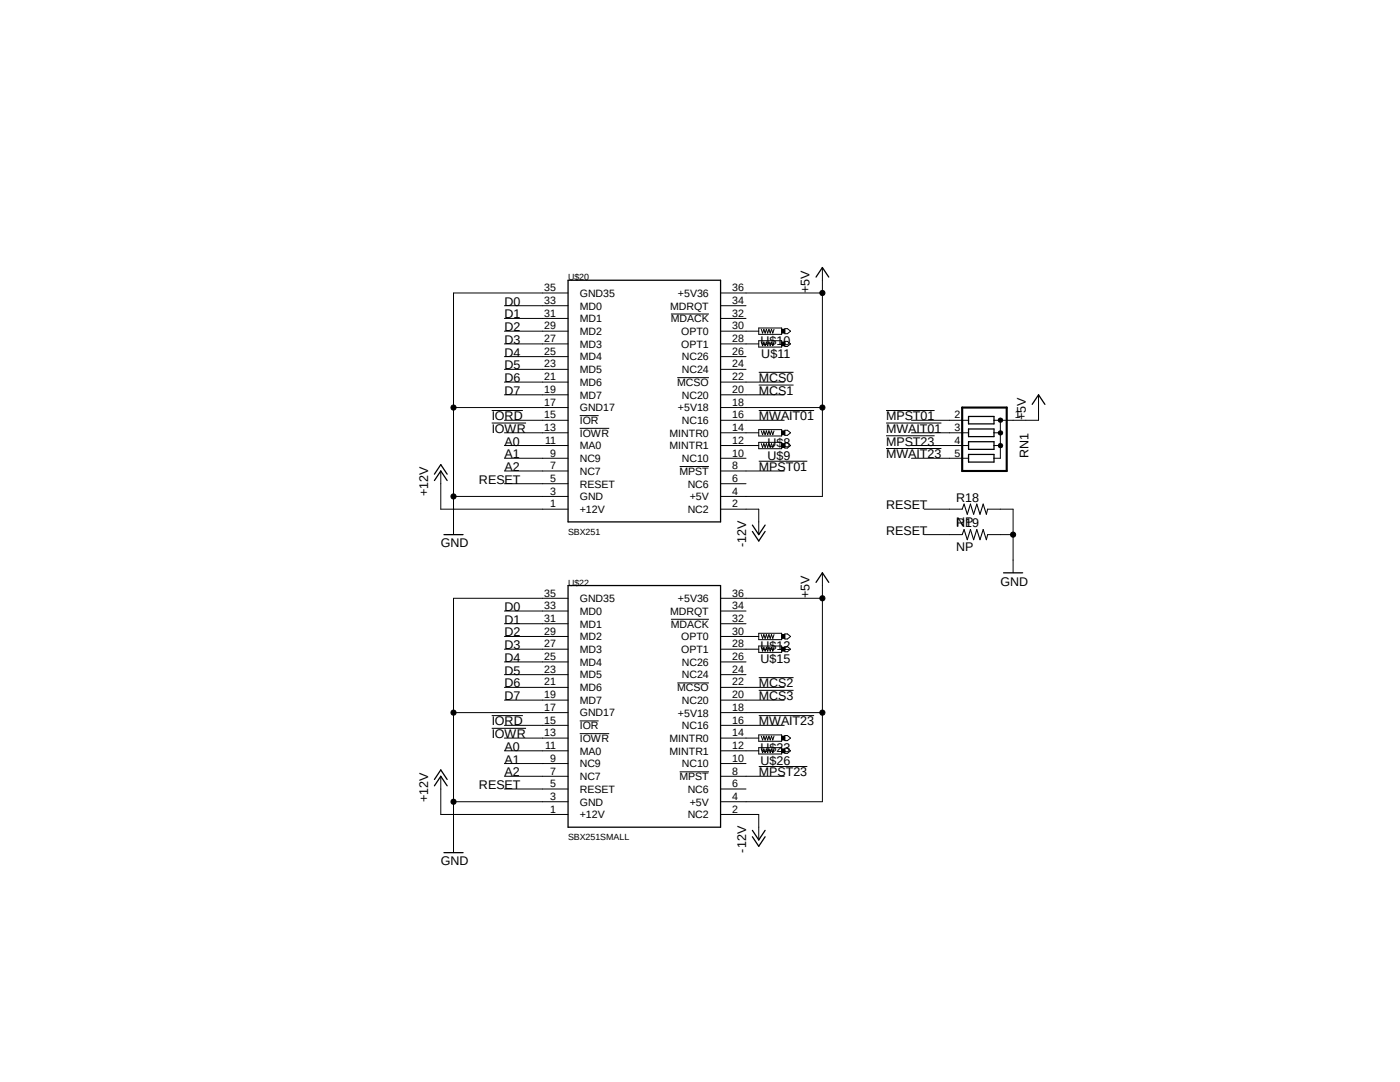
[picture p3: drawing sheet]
<svg xmlns="http://www.w3.org/2000/svg" width="279mm" height="216mm" viewBox="0 0 279 216" stroke-linecap="round" stroke-linejoin="round" font-family="sans-serif">
<path d="M82.8 51l126.4 122.3M209.2 51l-126.4 122.3" fill="none" stroke="#fff" stroke-width=".2"/>
<g fill="none" stroke="#000" stroke-width=".2">
<path d="M113.4 58.5h-22.9v48.2M143.8 58.5h20.3M164.1 53.4v45.7h-20.3M100.7 78.8h12.7M100.7 76.2h12.7M100.7 73.7h12.7M100.7 71.2h12.7M100.7 68.6h12.7M100.7 66.1h12.7M100.7 63.5h12.7M100.7 61h12.7M133.9 62.7h7.6"/>
<path d="M135.2 75.4h6.3M143.8 78.8h12.7M143.8 76.2h12.7M143.8 73.7h5.1M143.8 71.2h5.1M143.8 68.6h7.6M143.8 66.1h7.6M143.8 63.5h5.1M143.8 61h5.1M151.4 74.3h7M151.4 76.8h7M151.4 65.4h4.6v1.3h-4.6z"/>
<path d="M151.4 68h4.6v1.3h-4.6zM151.9 65.7l.3 .8 .2-.8 .3 .8 .3-.8 .2 .8 .3-.8 .2 .8 .3-.8 .2 .8 .3-.8M151.9 68.2l.3 .8 .2-.8 .3 .8 .3-.8 .2 .8 .3-.8 .2 .8 .3-.8 .2 .8 .3-.8M156 65.7h.6v.8h-.6zM156 68.2h.6v.8h-.6zM156.6 65.6h.5l.7 .5-.7 .5h-.5zM156.6 68.1h.5l.7 .5-.7 .5h-.5zM207.3 78.8v5.1h-8.9M88 94v7.6h25.4M90.5 99.1h22.9M90.5 81.3h22.9M98.1 81.9h6.3"/>
<path d="M98.1 84.4h6.9M100.7 94h12.7M100.7 91.4h12.7M100.7 88.9h12.7M100.7 86.4h12.7M100.7 83.9h12.7M100.7 96.5h12.7M115.7 85.5h5.9M115.7 82.9h3.8M135.6 93.1h5.9M143.8 94h12.7M143.8 91.4h5.1"/>
<path d="M143.8 88.9h7.6M143.8 86.4h7.6M143.8 83.9h12.7M143.8 81.3h20.3M143.8 96.5h5.1M151.4 81.9h11.1M151.4 92h9.7M151.4 85.7h4.6v1.3h-4.6zM151.4 88.3h4.6v1.2h-4.6zM151.9 86l.3 .7 .2-.7 .3 .7 .3-.7 .2 .7 .3-.7 .2 .7 .3-.7 .2 .7 .3-.7M151.9 88.5l.3 .8 .2-.8 .3 .8 .3-.8 .2 .8 .3-.8 .2 .8 .3-.8 .2 .8 .3-.8M156 86h.6v.7h-.6z"/>
<path d="M156 88.5h.6v.8h-.6zM156.6 85.9h.5l.7 .5-.7 .5h-.5zM156.6 88.4h.5l.7 .5-.7 .5h-.5zM176.8 81.9h9.7M176.8 84.4h11.1M176.8 87h9.7M176.8 89.5h11.1M181.9 91.4h11.4M181.9 88.9h11.4M181.9 86.4h11.4M181.9 83.9h11.4M198.4 88.9h1.2"/>
<path d="M198.4 86.4h1.2M199.3 88.6l.3-.1 .4 .1 .1 .3-.1 .3-.4 .2-.3-.2-.1-.3h.5h-.5zM199.3 86.1l.3-.2 .4 .2 .1 .3-.1 .3-.4 .1-.3-.1-.1-.3h.5h-.5zM199.3 83.5l.3-.1 .4 .1 .1 .4-.1 .3-.4 .1-.3-.1-.1-.3h.5h-.5zM199.6 83.9v7.5h-1.2M113.4 119.4h-22.9v50.7M143.8 101.6h7.6v5.1M143.8 119.4h20.3M164.1 114.3v45.7h-20.3M184.4 101.6h7.6M184.4 106.7h7.6M197.1 101.6h5.1v12.7"/>
<path d="M197.1 106.7h5.1M100.7 139.7h12.7M100.7 137.2h12.7M100.7 134.6h12.7M100.7 132.1h12.7M100.7 129.5h12.7M100.7 127h12.7M100.7 124.5h12.7M100.7 121.9h12.7M133.9 123.6h7.6M135.2 136.3h6.3M143.8 139.7h12.7"/>
<path d="M143.8 137.2h12.7M143.8 134.6h5.1M143.8 132.1h5.1M143.8 129.5h7.6M143.8 127h7.6M143.8 124.5h5.1M143.8 121.9h5.1M151.4 135.2h7M151.4 137.8h7M151.4 126.4h4.6v1.2h-4.6zM151.4 128.9h4.6v1.3h-4.6zM151.9 126.6l.3 .8 .2-.8 .3 .8 .3-.8 .2 .8 .3-.8 .2 .8 .3-.8 .2 .8 .3-.8"/>
<path d="M151.9 129.2l.3 .7 .2-.7 .3 .7 .3-.7 .2 .7 .3-.7 .2 .7 .3-.7 .2 .7 .3-.7M156 126.6h.6v.8h-.6zM156 129.2h.6v.7h-.6zM156.6 126.5h.5l.7 .5-.7 .5h-.5zM156.6 129h.5l.7 .5-.7 .5h-.5zM88 154.9v7.6h25.4M90.5 160h22.9M90.5 142.2h22.9M98.1 142.8h6.3M98.1 145.3h6.9M100.7 154.9h12.7M100.7 152.4h12.7"/>
<path d="M100.7 149.8h12.7M100.7 147.3h12.7M100.7 144.7h12.7M100.7 157.4h12.7M115.7 146.4h5.9M115.7 143.8h3.8M135.6 154h5.9M143.8 154.9h12.7M143.8 152.4h5.1M143.8 149.8h7.6M143.8 147.3h7.6M143.8 144.7h12.7"/>
<path d="M143.8 142.2h20.3M143.8 157.4h5.1M151.4 142.8h11.1M151.4 153h9.7M151.4 146.6h4.6v1.3h-4.6zM151.4 149.2h4.6v1.3h-4.6zM151.9 146.9l.3 .8 .2-.8 .3 .8 .3-.8 .2 .8 .3-.8 .2 .8 .3-.8 .2 .8 .3-.8M151.9 149.4l.3 .8 .2-.8 .3 .8 .3-.8 .2 .8 .3-.8 .2 .8 .3-.8 .2 .8 .3-.8M156 146.9h.6v.8h-.6zM156 149.4h.6v.8h-.6zM156.6 146.8h.5l.7 .5-.7 .5h-.5zM156.6 149.3h.5l.7 .5-.7 .5h-.5z"/>
<path d="M143.8 162.5h7.6v5.1"/>
<circle cx="164.1" cy="58.5" r=".51"/>
<circle cx="90.5" cy="81.3" r=".51"/>
<circle cx="90.5" cy="99.1" r=".51"/>
<circle cx="164.1" cy="81.3" r=".51"/>
<circle cx="164.1" cy="119.4" r=".51"/>
<circle cx="202.2" cy="106.7" r=".51"/>
<circle cx="90.5" cy="142.2" r=".51"/>
<circle cx="90.5" cy="160" r=".51"/>
<circle cx="164.1" cy="142.2" r=".51"/>
</g>
<g fill="none" stroke="#000" stroke-width=".25">
<path d="M113.4 55.9h30.4v48.2h-30.4zM162.9 55.3l1.2-1.9 1.3 1.9M86.7 95.9l1.3-1.9 1.2 1.9M86.7 94.6l1.3-1.9 1.2 1.9M193.3 83.1h5.1v1.5h-5.1zM193.3 85.6h5.1v1.5h-5.1zM193.3 88.1h5.1v1.6h-5.1zM193.3 90.7h5.1v1.5h-5.1zM206 80.7l1.3-1.9 1.2 1.9M88.6 106.7h3.8M113.4 116.8h30.4v48.3h-30.4zM150.2 104.8l1.2 1.9 1.3-1.9"/>
<path d="M150.2 106l1.2 1.9 1.3-1.9M162.9 116.2l1.2-1.9 1.3 1.9M200.3 114.3h3.8M86.7 156.8l1.3-1.9 1.2 1.9M86.7 155.5l1.3-1.9 1.2 1.9M88.6 170.1h3.8M150.2 165.7l1.2 1.9 1.3-1.9M150.2 167l1.2 1.9 1.3-1.9"/>
</g>
<g fill="#000">
<path d="M156 65.7h.6v.8h-.6z" fill-rule="evenodd"/>
<path d="M156 68.2h.6v.8h-.6z" fill-rule="evenodd"/>
<path d="M156 86h.6v.7h-.6z" fill-rule="evenodd"/>
<path d="M156 88.5h.6v.8h-.6z" fill-rule="evenodd"/>
<path d="M199.3 88.6l.3-.1 .4 .1 .1 .3-.1 .3-.4 .2-.3-.2-.1-.3h.5h-.5z" fill-rule="evenodd"/>
<path d="M199.3 86.1l.3-.2 .4 .2 .1 .3-.1 .3-.4 .1-.3-.1-.1-.3h.5h-.5z" fill-rule="evenodd"/>
<path d="M199.3 83.5l.3-.1 .4 .1 .1 .4-.1 .3-.4 .1-.3-.1-.1-.3h.5h-.5z" fill-rule="evenodd"/>
<path d="M156 126.6h.6v.8h-.6z" fill-rule="evenodd"/>
<path d="M156 129.2h.6v.7h-.6z" fill-rule="evenodd"/>
<path d="M156 146.9h.6v.8h-.6z" fill-rule="evenodd"/>
<path d="M156 149.4h.6v.8h-.6z" fill-rule="evenodd"/>
<circle cx="164.1" cy="58.5" r=".51"/>
<circle cx="90.5" cy="81.3" r=".51"/>
<circle cx="90.5" cy="99.1" r=".51"/>
<circle cx="164.1" cy="81.3" r=".51"/>
<circle cx="164.1" cy="119.4" r=".51"/>
<circle cx="202.2" cy="106.7" r=".51"/>
<circle cx="90.5" cy="142.2" r=".51"/>
<circle cx="90.5" cy="160" r=".51"/>
<circle cx="164.1" cy="142.2" r=".51"/>
</g>
<path d="M192 81.3h8.9v12.7h-8.9z" fill="none" stroke="#000" stroke-width=".42"/>
<path d="M192 101.6l.4-1 .6 2 .7-2 .6 2 .6-2 .7 2 .6-2 .6 2 .3-1M192 106.7l.4-1 .6 2 .7-2 .6 2 .6-2 .7 2 .6-2 .6 2 .3-1" fill="none" stroke="#000" stroke-width=".21"/>
<g font-size="2.5">
<text x="161.6" y="58.5" transform="rotate(-90 161.6 58.5)">+5V</text>
<text x="100.7" y="61">D0</text>
<text x="100.7" y="63.5">D1</text>
<text x="100.7" y="66.1">D2</text>
<text x="100.7" y="68.6">D3</text>
<text x="100.7" y="71.2">D4</text>
<text x="151.8" y="68.9">U$10</text>
<text x="151.9" y="71.4">U$11</text>
<text x="100.7" y="73.7">D5</text>
<text x="100.7" y="76.2">D6</text>
<text x="151.4" y="76.2">MCS0</text>
<text x="98.1" y="83.9">IORD</text>
<text x="100.7" y="78.8">D7</text>
<text x="151.4" y="78.8">MCS1</text>
<text x="151.4" y="83.9">MWAIT01</text>
<text x="176.8" y="83.9">MPST01</text>
<text x="204.7" y="83.9" transform="rotate(-90 204.7 83.9)">+5V</text>
<text x="98.1" y="86.4">IOWR</text>
<text x="100.7" y="88.9">A0</text>
<text x="153.2" y="89.2">U$8</text>
<text x="176.8" y="88.9">MPST23</text>
<text x="176.8" y="86.4">MWAIT01</text>
<text x="100.7" y="91.4">A1</text>
<text x="100.7" y="94">A2</text>
<text x="151.4" y="94">MPST01</text>
<text x="153.2" y="91.7">U$9</text>
<text x="176.8" y="91.4">MWAIT23</text>
<text x="205.2" y="91.4" transform="rotate(-90 205.2 91.4)">RN1</text>
<text x="85.4" y="99.1" transform="rotate(-90 85.4 99.1)">+12V</text>
<text x="95.6" y="96.5">RESET</text>
<text x="176.8" y="101.6">RESET</text>
<text x="190.8" y="100.1">R18</text>
<text x="176.8" y="106.7">RESET</text>
<text x="190.8" y="104.9">NP</text>
<text x="190.8" y="105.2">R19</text>
<text x="88" y="109.2">GND</text>
<text x="148.9" y="109.2" transform="rotate(-90 148.9 109.2)">-12V</text>
<text x="190.8" y="110">NP</text>
<text x="161.6" y="119.4" transform="rotate(-90 161.6 119.4)">+5V</text>
<text x="199.6" y="116.8">GND</text>
<text x="100.7" y="121.9">D0</text>
<text x="100.7" y="124.5">D1</text>
<text x="100.7" y="127">D2</text>
<text x="100.7" y="129.5">D3</text>
<text x="151.8" y="129.8">U$12</text>
<text x="100.7" y="132.1">D4</text>
<text x="100.7" y="134.6">D5</text>
<text x="100.7" y="137.2">D6</text>
<text x="151.4" y="137.2">MCS2</text>
<text x="151.8" y="132.3">U$15</text>
<text x="100.7" y="139.7">D7</text>
<text x="151.4" y="139.7">MCS3</text>
<text x="98.1" y="144.7">IORD</text>
<text x="98.1" y="147.3">IOWR</text>
<text x="100.7" y="149.8">A0</text>
<text x="151.4" y="144.7">MWAIT23</text>
<text x="100.7" y="152.4">A1</text>
<text x="100.7" y="154.9">A2</text>
<text x="151.4" y="154.9">MPST23</text>
<text x="151.8" y="150.1">U$23</text>
<text x="151.8" y="152.6">U$26</text>
<text x="85.4" y="160" transform="rotate(-90 85.4 160)">+12V</text>
<text x="95.6" y="157.4">RESET</text>
<text x="88" y="172.7">GND</text>
<text x="148.9" y="170.1" transform="rotate(-90 148.9 170.1)">-12V</text>
</g>
<g font-size="2.1">
<text x="108.6" y="58.1">35</text>
<text x="115.7" y="59.2">GND35</text>
<text x="135.3" y="59.2">+5V36</text>
<text x="146.1" y="58.1">36</text>
<text x="108.6" y="65.7">29</text>
<text x="108.6" y="63.2">31</text>
<text x="108.6" y="60.7">33</text>
<text x="115.7" y="64.3">MD1</text>
<text x="115.7" y="61.8">MD0</text>
<text x="133.7" y="61.8">MDRQT</text>
<text x="133.9" y="64.3">MDACK</text>
<text x="146.1" y="65.7">30</text>
<text x="146.1" y="63.2">32</text>
<text x="146.1" y="60.7">34</text>
<text x="108.6" y="70.8">25</text>
<text x="108.6" y="68.2">27</text>
<text x="115.7" y="71.9">MD4</text>
<text x="115.7" y="69.4">MD3</text>
<text x="115.7" y="66.8">MD2</text>
<text x="135.9" y="69.4">OPT1</text>
<text x="135.9" y="66.8">OPT0</text>
<text x="136.1" y="71.9">NC26</text>
<text x="146.1" y="70.8">26</text>
<text x="146.1" y="68.2">28</text>
<text x="108.6" y="75.9">21</text>
<text x="108.6" y="73.3">23</text>
<text x="115.7" y="77">MD6</text>
<text x="115.7" y="74.5">MD5</text>
<text x="135.2" y="77">MCSO</text>
<text x="136.1" y="74.5">NC24</text>
<text x="146.1" y="75.9">22</text>
<text x="146.1" y="73.3">24</text>
<text x="108.6" y="83.5">15</text>
<text x="108.6" y="80.9">17</text>
<text x="108.6" y="78.4">19</text>
<text x="115.7" y="82.1">GND17</text>
<text x="115.7" y="79.5">MD7</text>
<text x="135.3" y="82.1">+5V18</text>
<text x="136.1" y="79.5">NC20</text>
<text x="146.1" y="83.5">16</text>
<text x="146.1" y="80.9">18</text>
<text x="146.1" y="78.4">20</text>
<text x="190.5" y="83.5">2</text>
<text x="202.6" y="83.5">1</text>
<text x="108.6" y="86">13</text>
<text x="108.8" y="88.6">11</text>
<text x="115.7" y="89.7">MA0</text>
<text x="115.7" y="87.1">IOWR</text>
<text x="115.7" y="84.6">IOR</text>
<text x="133.6" y="89.7">MINTR1</text>
<text x="133.6" y="87.2">MINTR0</text>
<text x="136.1" y="84.6">NC16</text>
<text x="146.1" y="88.6">12</text>
<text x="146.1" y="86">14</text>
<text x="190.5" y="86">3</text>
<text x="190.5" y="88.6">4</text>
<text x="109.8" y="93.6">7</text>
<text x="109.8" y="91.1">9</text>
<text x="115.7" y="94.7">NC7</text>
<text x="115.7" y="92.2">NC9</text>
<text x="135.6" y="94.7">MPST</text>
<text x="136.1" y="92.2">NC10</text>
<text x="146.1" y="93.6">8</text>
<text x="146.1" y="91.1">10</text>
<text x="190.5" y="91.1">5</text>
<text x="109.8" y="101.3">1</text>
<text x="109.8" y="98.7">3</text>
<text x="109.8" y="96.2">5</text>
<text x="115.7" y="99.8">GND</text>
<text x="115.7" y="97.3">RESET</text>
<text x="137.2" y="97.3">NC6</text>
<text x="137.7" y="99.8">+5V</text>
<text x="146.1" y="101.3">2</text>
<text x="146.1" y="98.7">4</text>
<text x="146.1" y="96.2">6</text>
<text x="115.7" y="102.4">+12V</text>
<text x="137.2" y="102.4">NC2</text>
<text x="108.6" y="119">35</text>
<text x="146.1" y="119">36</text>
<text x="108.6" y="124.1">31</text>
<text x="108.6" y="121.5">33</text>
<text x="115.7" y="125.2">MD1</text>
<text x="115.7" y="122.7">MD0</text>
<text x="115.7" y="120.1">GND35</text>
<text x="133.7" y="122.7">MDRQT</text>
<text x="133.9" y="125.2">MDACK</text>
<text x="135.3" y="120.1">+5V36</text>
<text x="146.1" y="124.1">32</text>
<text x="146.1" y="121.5">34</text>
<text x="108.6" y="131.7">25</text>
<text x="108.6" y="129.2">27</text>
<text x="108.6" y="126.6">29</text>
<text x="115.7" y="130.3">MD3</text>
<text x="115.7" y="127.8">MD2</text>
<text x="135.9" y="130.3">OPT1</text>
<text x="135.9" y="127.8">OPT0</text>
<text x="146.1" y="131.7">26</text>
<text x="146.1" y="129.2">28</text>
<text x="146.1" y="126.6">30</text>
<text x="108.6" y="136.8">21</text>
<text x="108.6" y="134.2">23</text>
<text x="115.7" y="137.9">MD6</text>
<text x="115.7" y="135.4">MD5</text>
<text x="115.7" y="132.8">MD4</text>
<text x="135.2" y="137.9">MCSO</text>
<text x="136.1" y="135.4">NC24</text>
<text x="136.1" y="132.8">NC26</text>
<text x="146.1" y="136.8">22</text>
<text x="146.1" y="134.2">24</text>
<text x="108.6" y="141.9">17</text>
<text x="108.6" y="139.3">19</text>
<text x="115.7" y="143">GND17</text>
<text x="115.7" y="140.5">MD7</text>
<text x="135.3" y="143">+5V18</text>
<text x="136.1" y="140.5">NC20</text>
<text x="146.1" y="141.9">18</text>
<text x="146.1" y="139.3">20</text>
<text x="108.6" y="146.9">13</text>
<text x="108.6" y="144.4">15</text>
<text x="108.8" y="149.5">11</text>
<text x="115.7" y="148">IOWR</text>
<text x="115.7" y="145.5">IOR</text>
<text x="133.6" y="148">MINTR0</text>
<text x="136.1" y="145.5">NC16</text>
<text x="146.1" y="149.5">12</text>
<text x="146.1" y="146.9">14</text>
<text x="146.1" y="144.4">16</text>
<text x="109.8" y="154.6">7</text>
<text x="109.8" y="152">9</text>
<text x="115.7" y="155.7">NC7</text>
<text x="115.7" y="153.1">NC9</text>
<text x="115.7" y="150.6">MA0</text>
<text x="133.6" y="150.6">MINTR1</text>
<text x="135.6" y="155.7">MPST</text>
<text x="136.1" y="153.1">NC10</text>
<text x="146.1" y="154.6">8</text>
<text x="146.1" y="152">10</text>
<text x="109.8" y="159.6">3</text>
<text x="109.8" y="157.1">5</text>
<text x="115.7" y="160.7">GND</text>
<text x="115.7" y="158.2">RESET</text>
<text x="137.2" y="158.2">NC6</text>
<text x="137.7" y="160.7">+5V</text>
<text x="146.1" y="159.6">4</text>
<text x="146.1" y="157.1">6</text>
<text x="109.8" y="162.2">1</text>
<text x="115.7" y="163.3">+12V</text>
<text x="137.2" y="163.3">NC2</text>
<text x="146.1" y="162.2">2</text>
</g>
<g font-size="1.8">
<text x="113.4" y="55.9">U$20</text>
<text x="113.4" y="106.7">SBX251</text>
<text x="113.4" y="116.8">U$22</text>
<text x="113.4" y="167.6">SBX251SMALL</text>
</g>
</svg>
